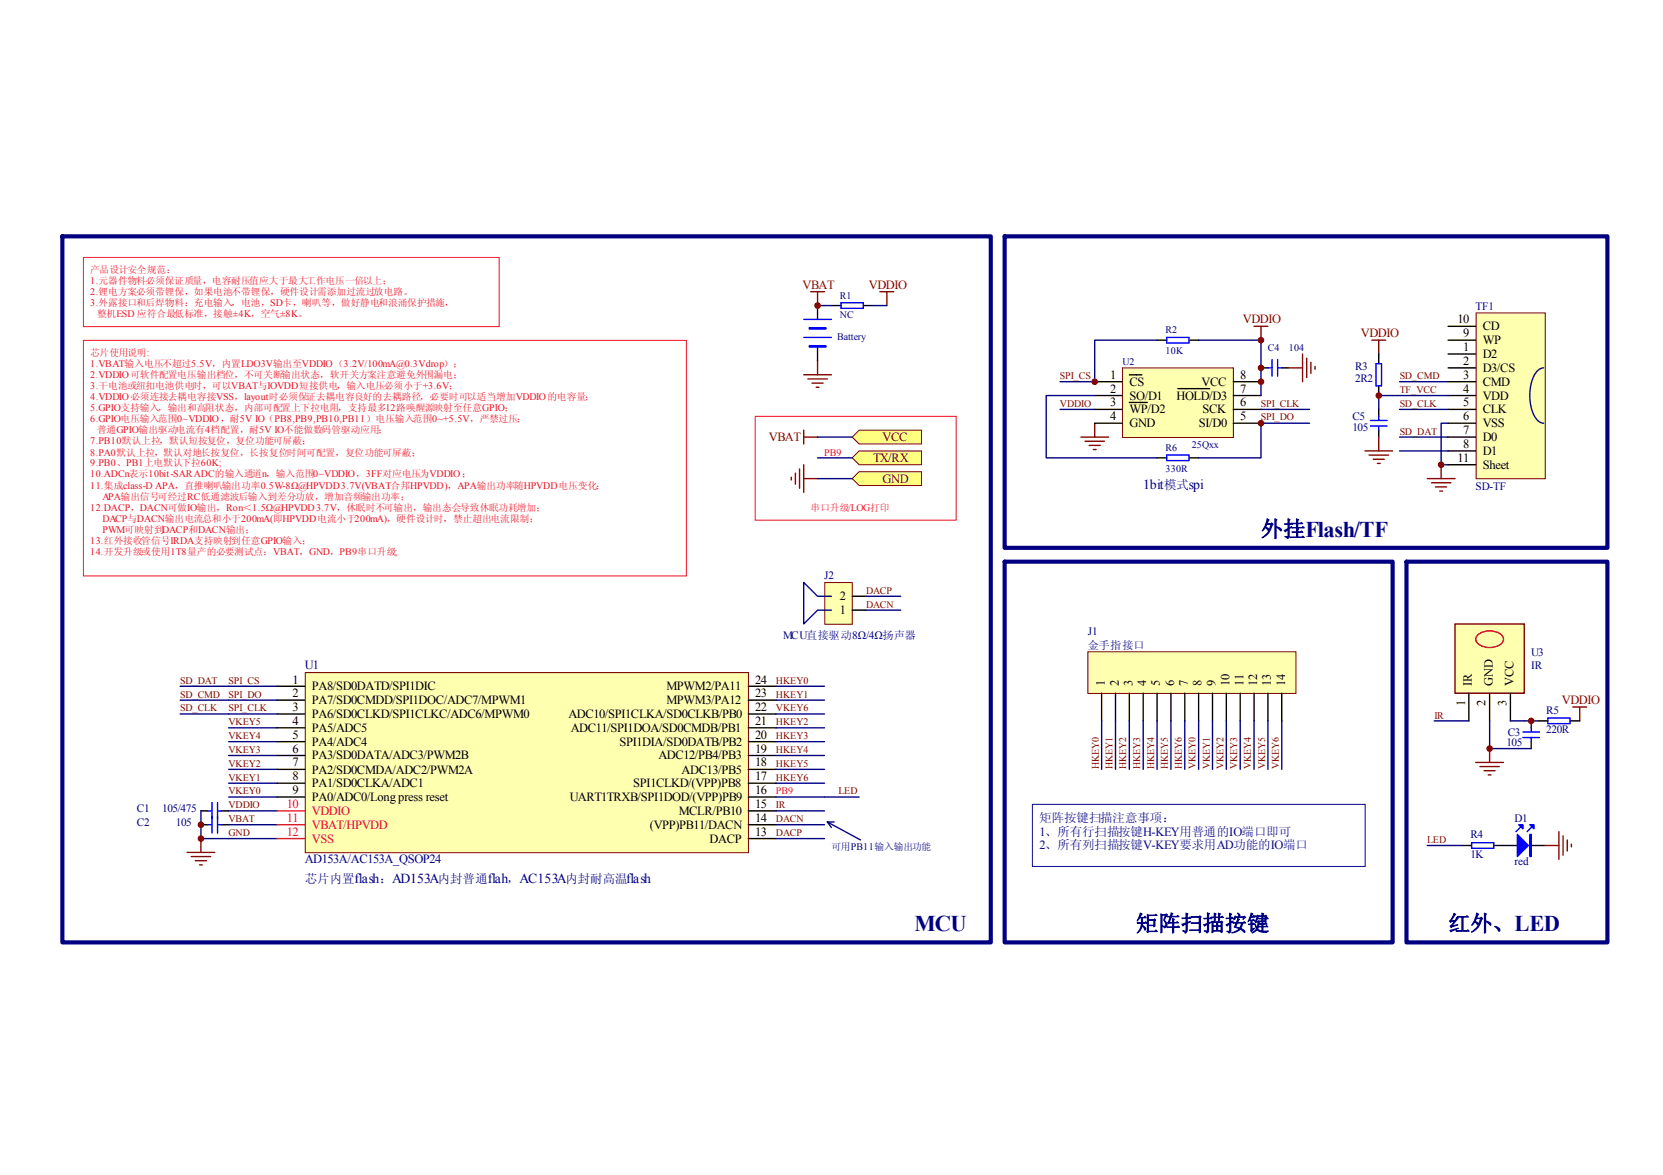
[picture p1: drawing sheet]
<svg xmlns="http://www.w3.org/2000/svg" width="297mm" height="210mm" viewBox="0 0 297 210" stroke-linecap="round" stroke-linejoin="round" font-family="sans-serif">
<path d="M11.1 42.2h165.9v126.2h-165.9zM179.4 42.2h107.7v55.7h-107.7z" fill="none" stroke="#000080" stroke-width=".74"/>
<path d="M184.4 143.7h59.4v11.1h-59.4z" fill="none" stroke="#11037f" stroke-width=".18"/>
<path d="M147.4 104.2h4.8v7.3h-4.8z" fill="#ffffb0"/>
<path d="M147.3 104.1h4.9v7.4h-4.9z" fill="none" stroke="#800000" stroke-width=".18"/>
<path d="M152.2 109h2.5M152.2 106.5h2.5" fill="none" stroke="#000" stroke-width=".25"/>
<path d="M250 68.2h8.6M250 73.1h8.6M250 78.1h8.6M258.6 75.6h-1.2v7.4h1.2M154.7 106.5h6.2M154.7 109h6.2" fill="none" stroke="#000080" stroke-width=".25"/>
<path d="M254.9 85.5h5M255.7 86.2h3.4M256.4 87h2M257.2 87.7h.5M257.4 83v2.5" fill="none" stroke="#800000" stroke-width=".25"/>
<path d="M263.7 56h12.3v29.5h-12.3z" fill="#ffffb0"/>
<path d="M263.7 55.9h12.3v29.6h-12.3z" fill="none" stroke="#800000" stroke-width=".18"/>
<g fill="none" stroke="#000" stroke-width=".25">
<path d="M258.6 58.3h5M246.3 63.2v1.8M246.3 68.9v1.8M246.3 73.1v1.3M246.3 76.8v1.3M258.6 78.1h5M258.6 70.7h5M258.6 73.1h5M258.6 75.6h5M258.6 65.7h5M258.6 68.2h5M258.6 60.8h5"/>
<path d="M258.6 63.2h5M258.6 80.6h5M258.6 83h5M261.1 151h1.8M266.8 151h4.2M273.5 151h2.5"/>
</g>
<path d="M275.7 65.7a2.17 2.17 0 0 0-1.7 1.5 8.5 8.5 0 0 0 .3 7.6l.9 .7 .5 .1M148.5 106.5h-2.5l-2.4-2.5v7.5l2.4-2.5h2.5" fill="none" stroke="#11037f" stroke-width=".25"/>
<path d="M258.6 70.7h-12.3v2.4M250 80.6h8.6M254.9 151h6.2" fill="none" stroke="#000080" stroke-width=".25"/>
<path d="M245 60.8h2.5M246.3 60.8v2.4M246.3 78.1v2.5M243.8 80.6h4.9M244.5 81.3h3.5M245.3 82h2M246 82.8h.5M276 151h2.4M278.4 148.6v4.9M279.2 149.3v3.5M279.9 150v2M280.7 150.8v.5" fill="none" stroke="#800000" stroke-width=".25"/>
<path d="M244.8 76.1h3M244.8 75.1h3M245.8 65h1v3.9h-1zM246.3 74.4v.7M246.3 76.1v.7M262.9 150.5h3.9v1h-3.9zM271.8 147.6l-1 1M273.7 147.6l-.9 1" fill="none" stroke="#00f" stroke-width=".25"/>
<g fill="#00f" stroke="#00f" stroke-width=".25">
<path d="M273.3 147.3h.7v.8z"/>
<path d="M271.3 147.3h.7v.8z"/>
<path d="M271 149.1l2 1.9-2 2z"/>
<path d="M273.3 149.1h.2v3.9h-.2z" fill-rule="evenodd"/>
</g>
<path d="M251.2 100.3h35.9v68.1h-35.9z" fill="none" stroke="#000080" stroke-width=".74"/>
<path d="M194.4 116.5h37.1v7.4h-37.1z" fill="#ffffb0"/>
<path d="M194.3 116.4h37.2v7.5h-37.2z" fill="none" stroke="#800000" stroke-width=".18"/>
<g fill="none" stroke="#000" stroke-width=".25">
<path d="M196.8 123.8v5M199.2 123.8v5M201.7 123.8v5M204.2 123.8v5M206.7 123.8v5M209.1 123.8v5M211.6 123.8v5M214.1 123.8v5M216.6 123.8v5M219 123.8v5M221.5 123.8v5M224 123.8v5"/>
<path d="M226.5 123.8v5M228.9 123.8v5M35.9 147.3h1.2M35.9 144.9h1.2M39.6 147.3h1.2M39.6 144.9h1.2"/>
</g>
<g fill="none" stroke="#000080" stroke-width=".25">
<path d="M32.2 127.5h17.3M32.2 125.1h17.3M32.2 122.6h17.3M40.8 139.9h8.7M40.8 137.4h8.7M40.8 135h8.7M40.8 132.5h8.7M40.8 130h8.7M138.6 127.5h8.7M138.6 125.1h8.7M138.6 122.6h8.7M138.6 139.9h8.7"/>
<path d="M138.6 137.4h8.7M138.6 135h8.7M138.6 132.5h8.7M138.6 130h8.7M196.8 128.8v8.6M199.2 128.8v8.6M201.7 128.8v8.6M204.2 128.8v8.6M206.7 128.8v8.6M209.1 128.8v8.6M211.6 128.8v8.6M214.1 128.8v8.6"/>
<path d="M216.6 128.8v8.6M219 128.8v8.6M221.5 128.8v8.6M224 128.8v8.6M226.5 128.8v8.6M228.9 128.8v8.6M35.9 144.9v4.9h13.6M40.8 144.9h8.7M40.8 147.3h8.7M40.8 142.4h8.7M138.6 144.9h8.7M138.6 147.3h8.7"/>
<path d="M138.6 149.8h8.7M138.6 142.4h14.9"/>
</g>
<path d="M179.4 100.3h69.3v68.1h-69.3z" fill="none" stroke="#000080" stroke-width=".74"/>
<g fill="#800000" stroke="#800000" stroke-width=".18">
<circle cx="257.4" cy="83" r=".49"/>
<circle cx="246.3" cy="70.7" r=".49"/>
</g>
<path d="M37.1 147.3h.8M37.1 144.9h.8M37.9 143.4v5.4M38.9 147.3h.7M38.9 143.4v5.4M38.9 144.9h.7" fill="none" stroke="#00f" stroke-width=".25"/>
<path d="M33.4 152.3h5M34.2 153h3.4M34.9 153.8h2M35.6 154.5h.5M35.9 149.8v2.5" fill="none" stroke="#800000" stroke-width=".25"/>
<path d="M147.8 146.8l.7 1M149 146.8h-1.2l5.9 3.2" fill="none" stroke="#11037f" stroke-width=".25"/>
<path d="M54.6 120.2h79.1v32.1h-79.1z" fill="#ffffb0"/>
<path d="M54.5 120.2h79.2v32.1h-79.2z" fill="none" stroke="#800000" stroke-width=".18"/>
<g fill="none" stroke="#000" stroke-width=".25">
<path d="M146 54.6v2.5M148.5 54.6h1.7M154.2 54.6h1.7M146 62v2.5M49.5 139.9h5M49.5 137.4h5M49.5 135h5M49.5 122.6h5M49.5 125.1h5M49.5 127.5h5M49.5 130h5M49.5 132.5h5"/>
<path d="M133.7 139.9h4.9M133.7 137.4h4.9M133.7 135h4.9M133.7 122.6h4.9M133.7 125.1h4.9M133.7 127.5h4.9M133.7 130h4.9M133.7 132.5h4.9M49.5 142.4h5M133.7 142.4h4.9M133.7 149.8h4.9M133.7 147.3h4.9"/>
<path d="M133.7 144.9h4.9"/>
</g>
<path d="M49.5 144.9h5M49.5 147.3h5M49.5 149.8h5" fill="none" stroke="#ee0e22" stroke-width=".25"/>
<g fill="none" stroke="#800000" stroke-width=".25">
<path d="M144.8 52.1h2.5M146 52.1v2.5M157.2 52.1h2.4M158.4 52.1v2.5M143.6 67h4.9M144.3 67.7h3.5M145 68.4h2M145.8 69.2h.5M146 64.5v2.5M263.6 136.2h4.9M264.3 136.9h3.5M265.1 137.7h2"/>
<path d="M265.8 138.4h.5M266.1 133.7v2.5M280.9 126.3h2.5M282.2 126.3v2.5"/>
</g>
<path d="M143.6 57.1h4.9M150.2 54.1h4v1h-4zM143.6 60.3h4.9" fill="none" stroke="#00f" stroke-width=".25"/>
<g fill="#00f" stroke="#00f" stroke-width=".25">
<path d="M144.5 58.5h3v.3h-3z" fill-rule="evenodd"/>
<path d="M144.5 61.8h3v.2h-3z" fill-rule="evenodd"/>
</g>
<path d="M146 54.6h2.5M155.9 54.6h2.5" fill="none" stroke="#000080" stroke-width=".25"/>
<path d="M259.9 111.5h12.4v12.3h-12.4z" fill-rule="evenodd" fill="#ffffb0" stroke="#800000" stroke-width=".25"/>
<path d="M262.4 123.8v5M266.1 123.8v5M269.8 123.8v5M273.5 128.8v1.2M273.5 132.5v1.2M274.7 128.8h1.8M280.4 128.8h1.8" fill="none" stroke="#000" stroke-width=".25"/>
<path d="M263.9 113.4a3.5 3.5 0 0 1 4.3 0 1.07 1.07 0 0 1-.4 1.8 3.3 3.3 0 0 1-4.1-.6l-.1-.4z" fill="none" stroke="#bf0000" stroke-width=".25"/>
<path d="M189.3 68.2h6.2M189.3 73.1h6.2M225.2 73.1h8.7M225.2 75.6h8.7M256.2 128.8h6.2M266.1 128.8v4.9h7.4M269.8 128.8h4.9" fill="none" stroke="#000080" stroke-width=".25"/>
<path d="M272 131.8h3M272 130.8h3M273.5 130v.8M273.5 131.8v.7M276.5 128.3h3.9v1h-3.9z" fill="none" stroke="#00f" stroke-width=".25"/>
<g fill="#800000" stroke="#800000" stroke-width=".18">
<circle cx="266.1" cy="133.7" r=".49"/>
<circle cx="273.5" cy="128.8" r=".49"/>
</g>
<path d="M224 58.3h2.5M225.2 58.3v2.5M193.1 78.1h4.9M193.8 78.8h3.5M194.5 79.6h2M195.5 75.6v2.5M195.3 80.3h.5" fill="none" stroke="#800000" stroke-width=".25"/>
<path d="M200.6 65.8h19.7v12.4h-19.7z" fill="#ffffb0"/>
<path d="M200.5 65.7h19.8v12.5h-19.8z" fill="none" stroke="#800000" stroke-width=".18"/>
<g fill="none" stroke="#000" stroke-width=".25">
<path d="M195.5 68.2h5M195.5 70.7h5M195.5 73.1h5M195.5 75.6h5M201.7 67h2.2M201.7 71.9h3.2M206.7 60.8h1.7M210.4 69.4h5.7M212.4 60.8h1.7M220.3 68.2h4.9M220.3 70.7h4.9M220.3 73.1h4.9"/>
<path d="M220.3 75.6h4.9M225.2 65.7h1.3M228.9 65.7h1.3"/>
</g>
<path d="M208.4 60.3h4v1h-4zM226.5 65.7h.7M227.2 64.2v3M228.2 65.7h.7M228.2 64.2v3" fill="none" stroke="#00f" stroke-width=".25"/>
<path d="M195.5 70.7h-8.6v11.1h19.8M206.7 60.8h-11.2v7.4M214.1 60.8h11.1v9.9" fill="none" stroke="#000080" stroke-width=".25"/>
<path d="M143.6 76.8v2.5M143.6 78.1h2.4M230.2 65.7h2.5M232.7 63.2v5M233.4 64v3.4M234.1 64.7v2M234.9 65.5v.5M141.3 85.3v.4M142.1 84.5v2M142.8 83.8v3.4M143.6 83v5M143.6 85.5h2.4" fill="none" stroke="#800000" stroke-width=".25"/>
<g fill="#800000" stroke="#800000" stroke-width=".18">
<circle cx="195.5" cy="68.2" r=".49"/>
<circle cx="225.2" cy="60.8" r=".49"/>
<circle cx="225.2" cy="68.2" r=".49"/>
<circle cx="225.2" cy="65.7" r=".49"/>
<circle cx="35.9" cy="147.3" r=".49"/>
<circle cx="35.9" cy="149.8" r=".49"/>
<circle cx="146" cy="54.6" r=".49"/>
</g>
<path d="M14.9 46h74.3v12.3h-74.3zM14.9 60.8h107.7v42.1h-107.7z" fill="none" stroke="#ee0e22" stroke-width=".18"/>
<g fill="#ffff80" stroke="#800000" stroke-width=".18">
<path d="M153.5 80.6h11.1v2.4h-11.1l-1.3-1.2z" fill-rule="evenodd"/>
<path d="M153.5 84.3h11.1v2.4h-11.1l-1.3-1.2z" fill-rule="evenodd"/>
<path d="M153.5 76.8h11.1v2.5h-11.1l-1.3-1.2z" fill-rule="evenodd"/>
</g>
<path d="M146 78.1h6.2M225.2 75.6v6.2h-11.1M146 81.8h6.2M146 85.5h6.2" fill="none" stroke="#000080" stroke-width=".25"/>
<path d="M134.9 74.4h35.9v18.5h-35.9z" fill="none" stroke="#ee0e22" stroke-width=".18"/>
<path d="M206.7 81.8h1.7M212.4 81.8h1.7" fill="none" stroke="#000" stroke-width=".25"/>
<path d="M208.4 81.3h4v1h-4z" fill="none" stroke="#00f" stroke-width=".25"/>
<circle cx="225.2" cy="75.6" r=".49" fill="#800000" stroke="#800000" stroke-width=".18"/>
<g font-size="4" fill="#000080">
<text x="225.2" y="95.9">外挂Flash/TF</text>
<text x="163.3" y="166.3">MCU</text>
<text x="202.9" y="166.3">矩阵扫描按键</text>
<text x="258.7" y="166.3">红外、LED</text>
</g>
<text font-size="2.5" fill="#000080" x="204.2" y="87.3">1bit模式spi</text>
<g font-size="2.2" fill="#800000">
<text x="143.3" y="51.6">VBAT</text>
<text x="155.2" y="51.6">VDDIO</text>
<text x="222" y="57.8">VDDIO</text>
<text x="243.1" y="60.2">VDDIO</text>
<text x="137.3" y="78.8">VBAT</text>
<text x="156" y="82.5">TX/RX</text>
<text x="157.6" y="78.8">VCC</text>
<text x="157.6" y="86.2">GND</text>
<text x="279" y="125.7">VDDIO</text>
</g>
<g font-size="2.2">
<text x="260.3" y="57.8">10</text>
<text x="264.8" y="59">CD</text>
<text x="261.4" y="65.2">2</text>
<text x="261.4" y="60.2">9</text>
<text x="261.4" y="62.8">1</text>
<text x="264.8" y="61.5">WP</text>
<text x="264.8" y="63.9">D2</text>
<text x="198.3" y="67.7">1</text>
<text x="198.3" y="70.1">2</text>
<text x="201.8" y="68.9">CS</text>
<text x="201.8" y="71.4">SO/D1</text>
<text x="210.1" y="71.4">HOLD/D3</text>
<text x="214.6" y="68.9">VCC</text>
<text x="221.5" y="70.1">7</text>
<text x="221.5" y="67.7">8</text>
<text x="261.4" y="70.1">4</text>
<text x="261.4" y="67.7">3</text>
<text x="264.8" y="71.4">VDD</text>
<text x="264.8" y="66.4">D3/CS</text>
<text x="264.8" y="68.9">CMD</text>
<text x="198.3" y="72.6">3</text>
<text x="198.3" y="75.1">4</text>
<text x="201.8" y="73.8">WP/D2</text>
<text x="201.8" y="76.3">GND</text>
<text x="214.1" y="76.3">SI/D0</text>
<text x="214.8" y="73.8">SCK</text>
<text x="221.5" y="75.1">5</text>
<text x="221.5" y="72.6">6</text>
<text x="261.4" y="77.6">7</text>
<text x="261.4" y="72.6">5</text>
<text x="261.4" y="75.1">6</text>
<text x="264.8" y="73.8">CLK</text>
<text x="264.8" y="76.3">VSS</text>
<text x="260.3" y="82.5">11</text>
<text x="261.4" y="80">8</text>
<text x="264.8" y="78.8">D0</text>
<text x="264.8" y="81.3">D1</text>
<text x="264.8" y="83.7">Sheet</text>
<text x="150" y="107.2">2</text>
<text x="150" y="109.7">1</text>
<text x="52.2" y="124.6">2</text>
<text x="52.2" y="122.1">1</text>
<text x="55.7" y="125.7">PA7/SD0CMDD/SPI1DOC/ADC7/MPWM1</text>
<text x="55.7" y="123.3">PA8/SD0DATD/SPI1DIC</text>
<text x="119" y="123.3">MPWM2/PA11</text>
<text x="119" y="125.7">MPWM3/PA12</text>
<text x="134.9" y="122.1">24</text>
<text x="134.9" y="124.6">23</text>
<text x="197.4" y="122.6" transform="rotate(-90 197.4 122.6)">1</text>
<text x="199.8" y="122.6" transform="rotate(-90 199.8 122.6)">2</text>
<text x="202.3" y="122.6" transform="rotate(-90 202.3 122.6)">3</text>
<text x="204.7" y="122.6" transform="rotate(-90 204.7 122.6)">4</text>
<text x="207.2" y="122.6" transform="rotate(-90 207.2 122.6)">5</text>
<text x="209.7" y="122.6" transform="rotate(-90 209.7 122.6)">6</text>
<text x="212.2" y="122.6" transform="rotate(-90 212.2 122.6)">7</text>
<text x="214.6" y="122.6" transform="rotate(-90 214.6 122.6)">8</text>
<text x="217.1" y="122.6" transform="rotate(-90 217.1 122.6)">9</text>
<text x="219.6" y="122.6" transform="rotate(-90 219.6 122.6)">10</text>
<text x="222.1" y="122.6" transform="rotate(-90 222.1 122.6)">11</text>
<text x="224.5" y="122.6" transform="rotate(-90 224.5 122.6)">12</text>
<text x="227" y="122.6" transform="rotate(-90 227 122.6)">13</text>
<text x="229.5" y="122.6" transform="rotate(-90 229.5 122.6)">14</text>
<text x="262.9" y="122.6" transform="rotate(-90 262.9 122.6)">IR</text>
<text x="266.6" y="122.6" transform="rotate(-90 266.6 122.6)">GND</text>
<text x="270.3" y="122.6" transform="rotate(-90 270.3 122.6)">VCC</text>
<text x="52.2" y="129.5">4</text>
<text x="52.2" y="127">3</text>
<text x="55.7" y="130.7">PA5/ADC5</text>
<text x="55.7" y="128.3">PA6/SD0CLKD/SPI1CLKC/ADC6/MPWM0</text>
<text x="101.5" y="128.3">ADC10/SPI1CLKA/SD0CLKB/PB0</text>
<text x="101.9" y="130.7">ADC11/SPI1DOA/SD0CMDB/PB1</text>
<text x="134.9" y="127">22</text>
<text x="134.9" y="129.5">21</text>
<text x="261.7" y="126.1" transform="rotate(-90 261.7 126.1)">1</text>
<text x="265.3" y="126.1" transform="rotate(-90 265.3 126.1)">2</text>
<text x="269.1" y="126.1" transform="rotate(-90 269.1 126.1)">3</text>
<text x="52.2" y="136.9">7</text>
<text x="52.2" y="134.5">6</text>
<text x="52.2" y="132">5</text>
<text x="55.7" y="135.7">PA3/SD0DATA/ADC3/PWM2B</text>
<text x="55.7" y="133.2">PA4/ADC4</text>
<text x="110.7" y="133.2">SPI1DIA/SD0DATB/PB2</text>
<text x="117.6" y="135.7">ADC12/PB4/PB3</text>
<text x="134.9" y="132">20</text>
<text x="134.9" y="134.5">19</text>
<text x="134.9" y="136.9">18</text>
<text x="52.2" y="141.8">9</text>
<text x="52.2" y="139.4">8</text>
<text x="55.7" y="143.1">PA0/ADC0/Long press reset</text>
<text x="55.7" y="140.6">PA1/SD0CLKA/ADC1</text>
<text x="55.7" y="138.2">PA2/SD0CMDA/ADC2/PWM2A</text>
<text x="101.8" y="143.1">UART1TRXB/SPI1DOD/(VPP)PB9</text>
<text x="113.1" y="140.6">SPI1CLKD/(VPP)PB8</text>
<text x="121.8" y="138.2">ADC13/PB5</text>
<text x="134.9" y="139.4">17</text>
<text x="134.9" y="141.8">16</text>
<text x="116.1" y="148">(VPP)PB11/DACN</text>
<text x="121.2" y="145.6">MCLR/PB10</text>
<text x="134.9" y="149.3">13</text>
<text x="134.9" y="146.8">14</text>
<text x="134.9" y="144.4">15</text>
<text x="126.7" y="150.6">DACP</text>
</g>
<g font-size="2.2" fill="#000080">
<text x="54.4" y="119.6">U1</text>
<text x="54.4" y="154.2">AD153A/AC153A_QSOP24</text>
<text x="54.4" y="157.7">芯片内置flash：AD153A内封普通flah，AC153A内封耐高温flash</text>
</g>
<g font-size="2.2" fill="#ee0e22">
<text x="51.2" y="144.4">10</text>
<text x="51.2" y="146.8">11</text>
<text x="51.2" y="149.3">12</text>
<text x="55.7" y="145.6">VDDIO</text>
<text x="55.7" y="148">VBAT/HPVDD</text>
<text x="55.7" y="150.6">VSS</text>
</g>
<g font-size="2.2" fill="#11037f">
<text x="185.7" y="146.8">矩阵按键扫描注意事项：</text>
<text x="185.7" y="149.3">1、所有行扫描按键H-KEY用普通的IO端口即可</text>
<text x="185.7" y="151.7">2、所有列扫描按键V-KEY要求用AD功能的IO端口</text>
</g>
<g font-size="2" fill="#000080">
<text x="263.6" y="55.3">TF1</text>
<text x="242.1" y="66.1">R3</text>
<text x="242.1" y="68.2">2R2</text>
<text x="241.6" y="75.1">C5</text>
<text x="241.6" y="77.1">105</text>
<text x="263.6" y="87.5">SD-TF</text>
<text x="147.2" y="103.5">J2</text>
<text x="194.3" y="113.4">J1</text>
<text x="139.9" y="114.1">MCU直接驱动8Ω/4Ω扬声器</text>
<text x="194.3" y="115.9">金手指接口</text>
<text x="273.5" y="117.1">U3</text>
<text x="273.5" y="119.6">IR</text>
<text x="269.3" y="131.5">C3</text>
<text x="276.2" y="127.5">R5</text>
<text x="276.2" y="131">220R</text>
<text x="269.1" y="133.2">105</text>
<text x="24.5" y="147.5">C2</text>
<text x="24.5" y="145">C1</text>
<text x="29" y="145">105/475</text>
<text x="31.4" y="147.5">105</text>
<text x="262.6" y="149.8">R4</text>
<text x="270.5" y="146.8">D1</text>
<text x="262.6" y="153.3">1K</text>
<text x="270.5" y="154.4">red</text>
</g>
<g font-size="1.8" fill="#ee0e22">
<text x="16.1" y="50.6">1.元器件物料必须保证质量，电容耐压值应大于最大工作电压一倍以上；</text>
<text x="16.1" y="52.7">2.锂电方案必须带锂保，如果电池不带锂保，硬件设计需添加过流过放电路。</text>
<text x="16.1" y="54.6">3.外露接口和后焊物料：充电输入，电池，SD卡，喇叭等，做好静电和浪涌保护措施，</text>
<text x="16.1" y="65.5">1.VBAT输入电压不超过5.5V，内置LDO3V输出至VDDIO（3.2V/100mA@0.3Vdrop）；</text>
<text x="16.1" y="67.5">2.VDDIO可软件配置电压输出档位，不可关断输出状态，软开关方案注意避免外围漏电；</text>
<text x="16.1" y="69.4">3.干电池或纽扣电池供电时，可以VBAT与IOVDD短接供电，输入电压必须小于+3.6V；</text>
<text x="16.1" y="71.5">4.VDDIO必须连接去耦电容接VSS，layout时必须保证去耦电容良好的去耦路径，必要时可以适当增加VDDIO的电容量；</text>
<text x="16.1" y="73.4">5.GPIO支持输入，输出和高阻状态，内部可配置上下拉电阻，支持最多12路唤醒源映射至任意GPIO；</text>
<text x="16.1" y="75.4">6.GPIO电压输入范围0~VDDIO，耐5V IO（PB8,PB9,PB10,PB11）电压输入范围0~+5.5V，严禁过压；</text>
<text x="16.1" y="79.3">7.PB10默认上拉，默认短按复位，复位功能可屏蔽；</text>
<text x="16.1" y="81.4">8.PA0默认上拉，默认对地长按复位，长按复位时间可配置，复位功能可屏蔽；</text>
<text x="16.1" y="83.3">9.PB0、PB1上电默认下拉60K;</text>
<text x="147.2" y="81.4">PB9</text>
<text x="16.1" y="85.3">10.ADCn表示10bit-SAR ADC的输入通道n，输入范围0~VDDIO，3FF对应电压为VDDIO；</text>
<text x="16.1" y="87.3">11.集成class-D APA，直推喇叭输出功率0.5W-8Ω@HPVDD3.7V(VBAT合邦HPVDD)，APA输出功率随HPVDD电压变化；</text>
<text x="18.3" y="89.3">APA输出信号可经过RC低通滤波后输入到差分功放，增加音频输出功率；</text>
<text x="16.1" y="91.2">12.DACP，DACN可做IO输出，Ron＜1.5Ω@HPVDD3.7V，休眠时不可输出，输出态会导致休眠功耗增加；</text>
<text x="18.3" y="93.2">DACP与DACN输出电流总和小于200mA(即HPVDD电流小于200mA)，硬件设计时，禁止超出电流限制；</text>
<text x="18.3" y="95.2">PWM可映射到DACP和DACN输出；</text>
<text x="16.1" y="97.1">13.红外接收管信号IRDA支持映射到任意GPIO输入；</text>
<text x="16.1" y="99.2">14.开发升级或使用1T8量产的必要测试点：VBAT，GND，PB9串口升级;</text>
<text x="138.6" y="141.9">PB9</text>
</g>
<g font-size="1.8" fill="#000080">
<text x="150" y="53.4">R1</text>
<text x="150" y="56.8">NC</text>
<text x="208.2" y="59.5">R2</text>
<text x="149.5" y="60.8">Battery</text>
<text x="200.5" y="65.3">U2</text>
<text x="208.2" y="63.3">10K</text>
<text x="226.5" y="62.8">C4</text>
<text x="230.2" y="62.8">104</text>
<text x="208.2" y="80.6">R6</text>
<text x="212.9" y="80.1">25Qxx</text>
<text x="208.2" y="84.3">330R</text>
</g>
<g font-size="1.8" fill="#800000">
<text x="189.3" y="67.7">SPI_CS</text>
<text x="250" y="67.7">SD_CMD</text>
<text x="250" y="70.2">TF_VCC</text>
<text x="189.3" y="72.7">VDDIO</text>
<text x="225.2" y="72.7">SPI_CLK</text>
<text x="225.2" y="75.1">SPI_DO</text>
<text x="250" y="72.7">SD_CLK</text>
<text x="250" y="77.7">SD_DAT</text>
<text x="154.7" y="106.1">DACP</text>
<text x="154.7" y="108.6">DACN</text>
<text x="32.2" y="124.6">SD_CMD</text>
<text x="32.2" y="122.2">SD_DAT</text>
<text x="40.8" y="122.2">SPI_CS</text>
<text x="40.8" y="124.6">SPI_DO</text>
<text x="138.6" y="122.2">HKEY0</text>
<text x="138.6" y="124.6">HKEY1</text>
<text x="32.2" y="127.1">SD_CLK</text>
<text x="40.8" y="127.1">SPI_CLK</text>
<text x="40.8" y="129.6">VKEY5</text>
<text x="138.6" y="129.6">HKEY2</text>
<text x="138.6" y="127.1">VKEY6</text>
<text x="256.2" y="128.4">IR</text>
<text x="40.8" y="137">VKEY2</text>
<text x="40.8" y="134.5">VKEY3</text>
<text x="40.8" y="132">VKEY4</text>
<text x="138.6" y="132">HKEY3</text>
<text x="138.6" y="134.5">HKEY4</text>
<text x="138.6" y="137">HKEY5</text>
<text x="196.3" y="137.4" transform="rotate(-90 196.3 137.4)">HKEY0</text>
<text x="198.7" y="137.4" transform="rotate(-90 198.7 137.4)">HKEY1</text>
<text x="201.2" y="137.4" transform="rotate(-90 201.2 137.4)">HKEY2</text>
<text x="203.6" y="137.4" transform="rotate(-90 203.6 137.4)">HKEY3</text>
<text x="206.2" y="137.4" transform="rotate(-90 206.2 137.4)">HKEY4</text>
<text x="208.6" y="137.4" transform="rotate(-90 208.6 137.4)">HKEY5</text>
<text x="211.1" y="137.4" transform="rotate(-90 211.1 137.4)">HKEY6</text>
<text x="213.5" y="137.4" transform="rotate(-90 213.5 137.4)">VKEY0</text>
<text x="216.1" y="137.4" transform="rotate(-90 216.1 137.4)">VKEY1</text>
<text x="218.5" y="137.4" transform="rotate(-90 218.5 137.4)">VKEY2</text>
<text x="221" y="137.4" transform="rotate(-90 221 137.4)">VKEY3</text>
<text x="223.4" y="137.4" transform="rotate(-90 223.4 137.4)">VKEY4</text>
<text x="226" y="137.4" transform="rotate(-90 226 137.4)">VKEY5</text>
<text x="228.4" y="137.4" transform="rotate(-90 228.4 137.4)">VKEY6</text>
<text x="40.8" y="141.9">VKEY0</text>
<text x="40.8" y="139.5">VKEY1</text>
<text x="138.6" y="139.5">HKEY6</text>
<text x="149.8" y="141.9">LED</text>
<text x="40.8" y="146.9">VBAT</text>
<text x="40.8" y="144.4">VDDIO</text>
<text x="40.8" y="149.4">GND</text>
<text x="138.6" y="146.9">DACN</text>
<text x="138.6" y="149.4">DACP</text>
<text x="138.6" y="144.4">IR</text>
<text x="254.9" y="150.6">LED</text>
</g>
<g font-size="1.7" fill="#ee0e22">
<text x="16.1" y="48.7">产品设计安全规范：</text>
<text x="17.4" y="56.6">整机ESD 应符合最低标准，接触±4K，空气±8K。</text>
<text x="16.1" y="63.5">芯片使用说明:</text>
<text x="17.4" y="77.4">普通GPIO输出驱动电流有4档配置，耐5V IO不能做数码管驱动应用；</text>
<text x="144.8" y="91.2">串口升级/LOG打印</text>
</g>
<text font-size="1.7" fill="#000080" x="148.5" y="151.8">可用PB11输入输出功能</text>
</svg>
